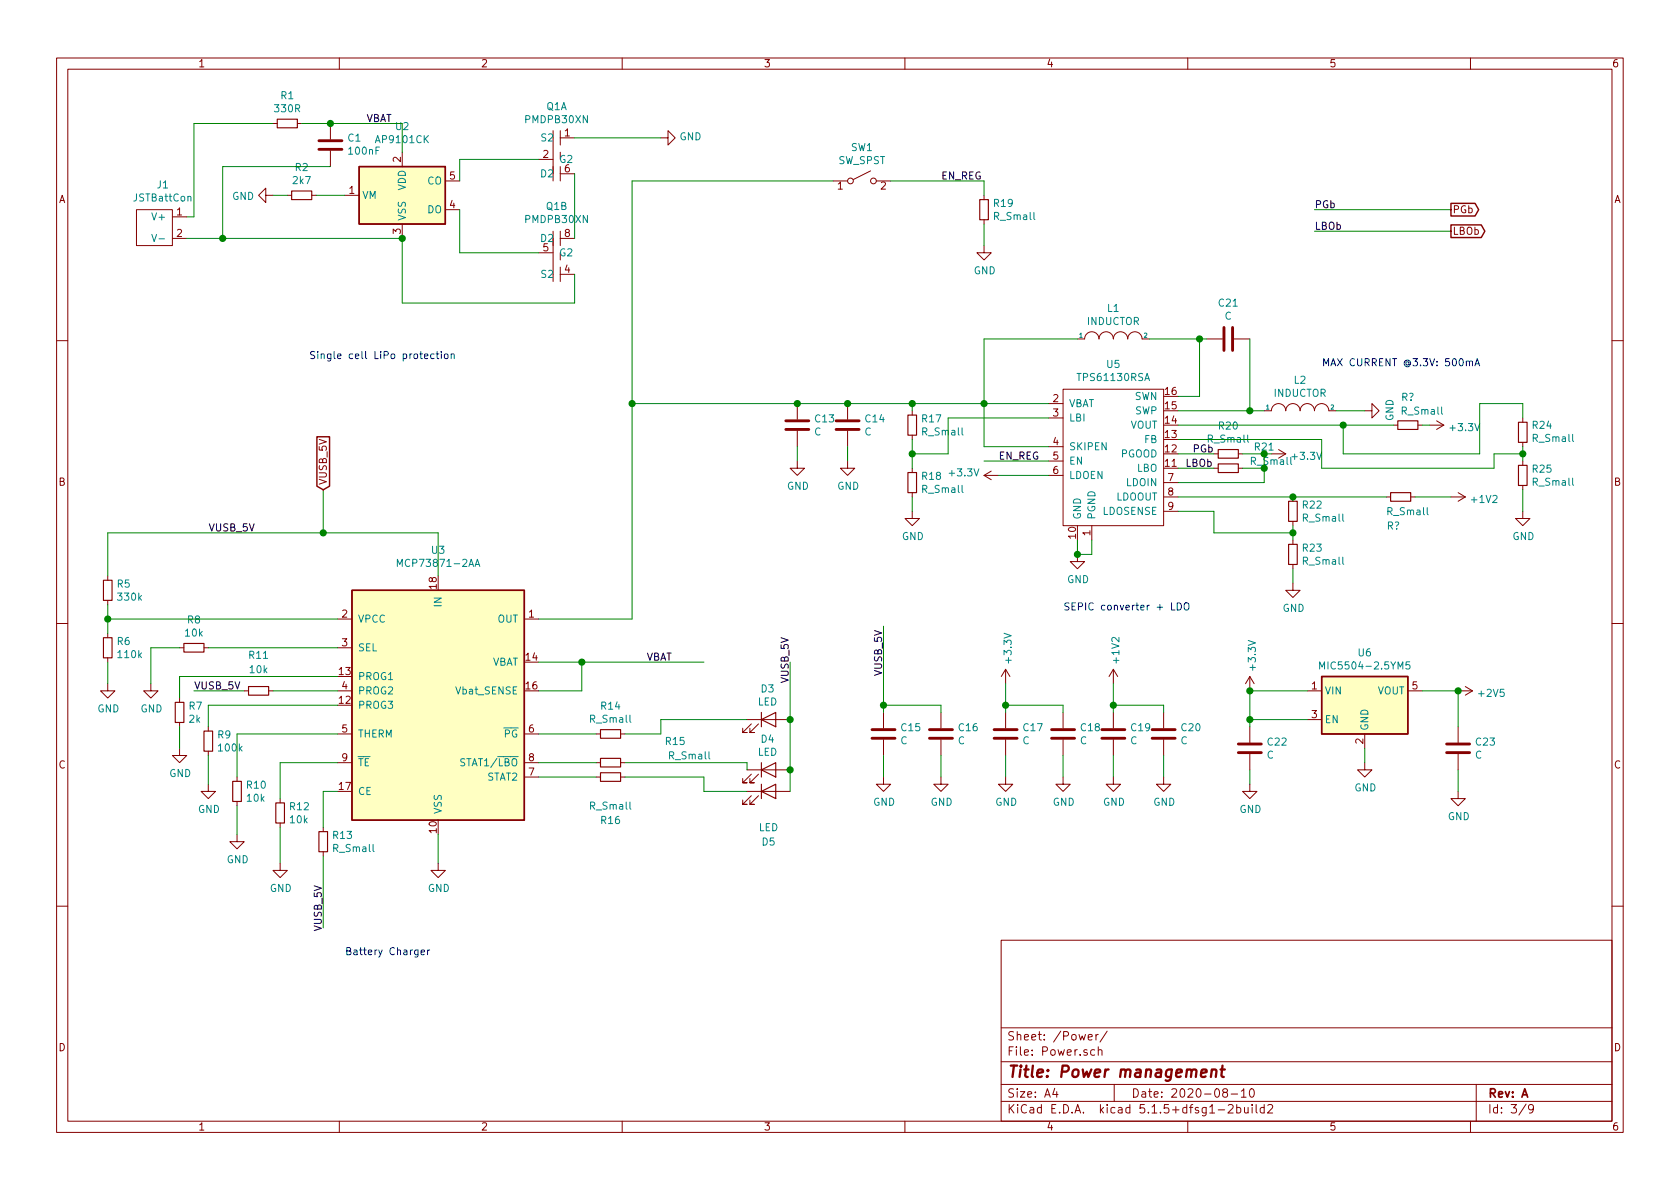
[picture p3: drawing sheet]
<svg xmlns="http://www.w3.org/2000/svg" width="297mm" height="210mm" viewBox="0 0 297 210" stroke-linecap="round" stroke-linejoin="round" font-family="sans-serif">
<g fill="none" stroke="#840000" stroke-width=".18">
<path d="M10 10.3h277v189.9h-277zM12 12.2h273v186.1h-273zM60 10.3v1.9M110 10.3v1.9M160 10.3v1.9M210 10.3v1.9M260 10.3v1.9M24.1 37.1h6.4v6.3h-6.4zM30.5 38.3h2.5M47 34.5v-1.2l-1.3 1.2 1.3 1.3v-1.3h1.3M48.3 21.8h.7M50.8 34.5h.8"/>
<path d="M52.6 21.8h.7M55.1 34.5h.8M58.4 21.8v2.8M58.4 26.7v2.8M61 34.5h2.5M71.1 26.9v2.6M71.1 39.6v2.6M78.7 32h2.6M78.7 37.1h2.6M95.2 28.2h2.6M97.8 29.5v2.5M97.8 24.4v6.3"/>
<path d="M99.1 23.1v2.5M99.1 29.5v2.5M99.1 24.4h2.5M99.1 30.7h2.5M116.8 24.4h1.3v-1.3l1.3 1.3-1.3 1.2v-1.2M147.3 32h2.6M153.9 30.2l-3 1.5M154.9 32h2.6M174 34.5v.8M174 38.9v.7M30.5 42.2h2.5M95.2 44.7h2.6"/>
<path d="M97.8 40.9v2.5M97.8 42.2v6.3M99.1 42.2h2.5M99.1 40.9v2.5M99.1 47.2v2.6M99.1 48.5h2.5M174 43.4v1.3h1.3l-1.3 1.3-1.3-1.3h1.3M190.5 59.9h1.3a1.27 1.27 0 0 1 1.2-1.2 1.27 1.27 0 0 1 1.3 1.2 1.27 1.27 0 0 1 1.3-1.2 1.27 1.27 0 0 1 1.2 1.2 1.27 1.27 0 0 1 1.3-1.2 1.27 1.27 0 0 1 1.3 1.2 1.27 1.27 0 0 1 1.3-1.2 1.27 1.27 0 0 1 1.2 1.2h1.3M213.4 59.9h2.8M218.2 59.9h2.8M10 60.2h2M141 71.4v2.8"/>
<path d="M141 76.2v2.8M149.9 71.4v2.8M149.9 76.2v2.8M161.3 72.6v.8M161.3 77v.7M185.4 71.4h2.6M185.4 73.9h2.6M185.4 79h2.6M188 68.8h17.7v24.2h-17.7zM223.5 72.6h1.3a1.27 1.27 0 0 1 1.3-1.2 1.27 1.27 0 0 1 1.2 1.2 1.27 1.27 0 0 1 1.3-1.2 1.27 1.27 0 0 1 1.3 1.2 1.27 1.27 0 0 1 1.2-1.2 1.27 1.27 0 0 1 1.3 1.2 1.27 1.27 0 0 1 1.3-1.2 1.27 1.27 0 0 1 1.2 1.2h1.3M226.1 79.5l1.2 .8M241.3 72.6h1.3v-1.2l1.2 1.2-1.2 1.3v-1.3"/>
<path d="M246.4 75.2h.7M250.7 75.2h.8M252.7 75.2h2.6M254 74.4l1.3 .8M255.3 75.2l-1.3 .7M269.2 73.9v.8M269.2 78.2v.8M285 60.2h2M141 81.5v1.3h1.2l-1.2 1.3-1.3-1.3h1.3M149.9 81.5v1.3h1.2l-1.2 1.3-1.3-1.3h1.3M161.3 90.4v1.3h1.3l-1.3 1.3-1.3-1.3h1.3M161.3 82.8v.8"/>
<path d="M161.3 87.1v.8M174 84.1l1.3 .7M174 84.1h2.5M175.3 83.3l-1.3 .8M185.4 84.1h2.6M185.4 81.5h2.6M190.5 98v1.3h1.3l-1.3 1.3-1.3-1.3h1.3M193 93v2.5M205.7 87.9h2.6M205.7 85.3h2.6M205.7 90.4h2.6M214.6 80.3h.8"/>
<path d="M214.6 82.8h.8M218.9 80.3h.8M218.9 82.8h.8M224.8 80.3h2.5M227.3 80.3l-1.2 .7M228.6 87.9v.7M228.6 92.2v.8M228.6 95.5v.8M228.6 99.8v.8M245.1 87.9h.8M249.4 87.9h.8M256.5 87.9h2.6"/>
<path d="M257.8 87.1l1.3 .8M259.1 87.9l-1.3 .7M269.2 90.4v1.3h1.3l-1.3 1.3-1.2-1.3h1.2M269.2 81.5v.8M269.2 85.8v.8M10 110.3h2M19 101.8v.8M19 106.2v.7M19 112v.8M19 116.3v.8M31.7 114.5h.8M36.1 114.5h.7"/>
<path d="M59.7 109.5h2.5M59.7 114.5h2.5M92.7 109.5h2.5M177.8 118.4v2.5M177.8 118.4l-.8 1.2M177.8 118.4l.8 1.2M196.8 118.4v2.5M196.8 118.4l-.7 1.2M196.8 118.4l.8 1.2M221 119.6v2.6M221 119.6l-.8 1.3M221 119.6l.7 1.3"/>
<path d="M228.6 103.1v1.3h1.3l-1.3 1.3-1.3-1.3h1.3M285 110.3h2M19 120.9v1.3h1.3l-1.3 1.2-1.2-1.2h1.2M26.7 120.9v1.3h1.2l-1.2 1.2-1.3-1.2h1.3M31.7 132.3v1.3h1.3l-1.3 1.3-1.2-1.3h1.2M31.7 123.4v.8M31.7 127.8v.7M36.8 138.7v1.2h1.3l-1.3 1.3-1.2-1.3h1.2M36.8 128.5v.8M36.8 132.8v.8M41.9 137.4v.8M43.2 122.2h.7"/>
<path d="M47.5 122.2h.8M59.7 134.9h2.5M59.7 129.8h2.5M59.7 122.2h2.5M92.7 137.4h2.5M92.7 134.9h2.5M92.7 129.8h2.5M105.4 137.4h.8M105.4 134.9h.8M105.4 129.8h.8M109.7 137.4h.8M109.7 134.9h.8"/>
<path d="M109.7 129.8h.8M132.1 139.9h7.6M132.1 136.1h7.6M132.1 127.2h7.6M132.8 136.9l-1.5 1.5h.8h-.8v-.7M132.8 128l-1.5 1.5h.8h-.8v-.7M134.1 136.9l-1.5 1.5h.7h-.7v-.7M134.1 128l-1.5 1.5h.7h-.7v-.7M156.2 137.4v1.3h1.3l-1.3 1.2-1.3-1.2h1.3M156.2 126v2.8M156.2 130.8v2.8M166.4 137.4v1.3h1.2l-1.2 1.2-1.3-1.2h1.3"/>
<path d="M166.4 126v2.8M166.4 130.8v2.8M177.8 137.4v1.3h1.3l-1.3 1.2-1.3-1.2h1.3M177.8 126v2.8M177.8 130.8v2.8M188 137.4v1.3h1.2l-1.2 1.2-1.3-1.2h1.3M188 126v2.8M188 130.8v2.8M196.8 137.4v1.3h1.3l-1.3 1.2-1.2-1.2h1.2M196.8 126v2.8M196.8 130.8v2.8M205.7 137.4v1.3h1.3l-1.3 1.2-1.2-1.2h1.2"/>
<path d="M205.7 126v2.8M205.7 130.8v2.8M221 138.7v1.2h1.2l-1.2 1.3-1.3-1.3h1.3M221 128.5v2.8M221 133.3v2.8M231.1 127.2h2.6M231.1 122.2h2.6M241.3 134.9v1.2h1.3l-1.3 1.3-1.3-1.3h1.3M241.3 129.8v2.5M248.9 122.2h2.6M257.8 139.9v1.3h1.3l-1.3 1.3-1.3-1.3h1.3M257.8 122.2h2.5"/>
<path d="M257.8 128.5v2.8M257.8 133.3v2.8M259.1 121.4l1.2 .8M260.3 122.2l-1.2 .7M41.9 147.6v1.2h1.3l-1.3 1.3-1.3-1.3h1.3M41.9 141.7v.8M49.5 152.6v1.3h1.3l-1.3 1.3-1.2-1.3h1.2M49.5 141.2v.8M49.5 145.5v.8M57.1 146.3v.8M57.1 150.6v.8M77.5 152.6v1.3h1.2l-1.2 1.3-1.3-1.3h1.3"/>
<path d="M132.8 140.7l-1.5 1.5h.8h-.8v-.7M134.1 140.7l-1.5 1.5h.7h-.7v-.7M10 160.2h2M177 166.3h108v32h-108zM285 160.2h2M60 198.3v1.9M110 198.3v1.9M160 198.3v1.9M177 194.8h108M177 191.8h108M177 187.8h108M177 181.8h108"/>
<path d="M186.5 192.5l-.4 1h1M186.8 193v1M192.4 183.4l.7-.1v-.3l-.5-.1-.2 .2 .1 .7h.6M193.5 185.7l-.4-.1-.3 .3 .1 .6 .2 .1 .4-.1M193.8 182.9v1M194.2 185.7h.1a.37 .37 0 0 1 .5 .1v.8M194.2 182.9l-.4 .2v.1M194.2 185.1v1.5M195.8 182.3l-1.3 2M197 191.8v3M210 198.3v1.9M215.4 196.3h1.1"/>
<path d="M216.5 193.2l-.3-.3 .1-.2a.48 .48 0 0 1 .6-.1l.1 .2-.1 .3-.6 .1a.48 .48 0 0 0 0 .7l.2 .1 .5-.1v-.4l-.2-.3M217.2 195.5l.2-.2h.4l.2 .5-.9 1h.9M217.7 193.5h1.1M218.7 195.9l.4-.1 .3 .3-.1 .6h-.6M218.7 195.3v1.5M219.5 193l.4-.5v1.5M219.5 194h.8M220 195.8l.1 .9 .3 .1 .3-.1M220.7 195.8v1M221.1 192.6l.2-.1a.8 .8 0 0 1 .5 .8 .8 .8 0 0 1-.5 .7 1 1 0 0 1-.2-1.4zM221.4 195.3v.2M221.4 195.8v1"/>
<path d="M222.1 195.3v1.3l.2 .2M223.5 195.9l-.4-.1-.3 .3 .1 .6 .2 .1 .4-.1M223.5 195.3v1.5M224.2 195.5l.2-.2h.3l.3 .5-.9 1h.9M260 198.3v1.9M261 191.8v6.5M269.8 195.2l-1.2 2M271.1 196l-.3 .3-.4-.1-.1-.2v-.4l.1-.2 .4-.1 .2 .2a1.19 1.19 0 0 1-.2 1.2l-.4 .1"/>
<circle cx="150.4" cy="32" r=".51"/>
<circle cx="154.4" cy="32" r=".51"/>
</g>
<path d="M212.4 189.8l.9-.2v-.4h-.8l-.2 1 .3 .2 .6-.1M214.2 189.3a.5 .5 0 0 1 .9 .1l-.1 1M214.3 189.1l-.2 1.3M215.8 189.1h.8M216.2 188.4l-.2 1.8v.1l.4 .1" fill="none" stroke="#840000" stroke-width=".41"/>
<g fill="none" stroke="#840000" stroke-width=".2">
<path d="M49 21.1h3.6v1.5h-3.6zM51.6 33.8h3.5v1.5h-3.5zM173.2 35.3h1.6v3.6h-1.6zM160.5 73.4h1.6v3.6h-1.6zM215.4 79.5h3.5v1.5h-3.5zM247.1 74.4h3.6v1.5h-3.6zM268.5 74.7h1.5v3.5h-1.5zM160.5 83.6h1.6v3.5h-1.6zM215.4 82h3.5v1.6h-3.5zM227.8 88.6h1.6v3.6h-1.6zM227.8 96.3h1.6v3.5h-1.6zM245.9 87.1h3.5v1.5h-3.5z"/>
<path d="M268.5 82.3h1.5v3.5h-1.5zM18.3 112.8h1.5v3.5h-1.5zM18.3 102.6h1.5v3.6h-1.5zM32.5 113.8h3.6v1.5h-3.6zM31 124.2h1.5v3.6h-1.5zM36.1 129.3h1.5v3.5h-1.5zM41.1 138.2h1.6v3.5h-1.6zM43.9 121.4h3.6v1.5h-3.6zM106.2 136.6h3.5v1.6h-3.5zM106.2 134.1h3.5v1.5h-3.5zM106.2 129h3.5v1.6h-3.5zM134.6 139.9l2.6-1.2v2.5z"/>
<path d="M134.6 136.1l2.6-1.2v2.5zM134.6 127.2l2.6-1.2v2.5zM134.6 126v2.5M134.6 134.9v2.5M134.6 138.7v2.5M48.8 142h1.5v3.5h-1.5zM56.4 147.1h1.5v3.5h-1.5z"/>
</g>
<g fill="none" stroke="#840000" stroke-width=".51">
<path d="M56.4 24.9h4.1M56.4 26.4h4.1M216.4 57.9v4.1M217.9 57.9v4.1M138.9 75.9h4.1M138.9 74.4h4.1M147.8 75.9h4.1M147.8 74.4h4.1M154.2 130.6h4M154.2 129h4M164.3 130.6h4.1M164.3 129h4.1"/>
<path d="M175.8 130.6h4M175.8 129h4M185.9 130.6h4.1M185.9 129h4.1M194.8 130.6h4.1M194.8 129h4.1M203.7 130.6h4.1M203.7 129h4.1M218.9 133.1h4.1M218.9 131.6h4.1M255.8 133.1h4M255.8 131.6h4"/>
</g>
<g fill="#ffffc2" stroke="#ffffc2" stroke-width=".18">
<path d="M233.7 119.6h15.2v10.2h-15.2z"/>
<path d="M62.2 104.4h30.5v40.6h-30.5z"/>
<path d="M63.5 29.5h15.2v10.1h-15.2z"/>
</g>
<path d="M63.5 29.5h15.2v10.1h-15.2zM256.5 36h4.3l.6 1.1-.6 1.1h-4.3zM256.5 39.8h5.4l.6 1.1-.6 1.1h-5.4zM56 77.2h2.3v8.8l-1.2 .6-1.1-.6zM62.2 104.4h30.5v40.6h-30.5zM233.7 119.6h15.2v10.2h-15.2z" fill="none" stroke="#840000" stroke-width=".25"/>
<path d="M26.8 41.4l.5 1.3 .4-1.3M28.1 42.2h1M84.1 99.8h.6M70.3 100.2v-1.3l.4 .9 .4-.9v1.3M84 100.2l.4-1.3 .4 1.3M233.3 118.3v-1.3l.5 1 .4-1v1.3M249.3 117h-.7v.6l.2-.1 .5 .1v.6l-.3 .1-.4-.1" fill="none" stroke="#008484" stroke-width=".18"/>
<g fill="none" stroke="#008400" stroke-width=".18">
<path d="M48.3 21.8h-14v16.5h-1.3M48.3 34.5h2.5M53.3 21.8h17.8v5.1M55.9 34.5h5.1M58.4 29.5h-19v12.7M81.3 37.1v7.6h13.9M95.2 28.2h-13.9v3.8M101.6 24.4h15.2M101.6 30.7v11.5M147.3 32h-35.5v77.5h-16.6M157.5 32h16.5v2.5M174 39.6v3.8"/>
<path d="M232.4 37.1h24.1M33 42.2h38.1v11.4h30.5v-5.1M190.5 59.9h-16.5v19.1h11.4M203.2 59.9h10.2M212.1 59.9v10.2h-3.8M221 59.9v12.7M232.4 40.9h24.1M111.8 71.4h73.6M141 79v2.5M149.9 79v2.5M161.3 71.4v1.2M161.3 77.7v5.1"/>
<path d="M185.4 73.9h-17.8v6.4h-6.3M208.3 77.7h25.4v5.1h30.5v-2.5h5M208.3 75.2h38.1M208.3 72.6h15.2M236.2 72.6h5.1M251.5 75.2h1.2M269.2 73.9v-2.5h-7.6v8.9h-24.1v-5.1M269.2 79v2.5M57.1 86.6v7.6M161.3 87.9v2.5M174 81.5h11.4M176.5 84.1h8.9"/>
<path d="M190.5 95.5v2.5h2.5v-2.5M208.3 90.4h6.3v3.8h14M208.3 80.3h6.3M208.3 82.8h6.3M208.3 87.9h36.8M219.7 80.3h3.8v5h-15.2M219.7 82.8h3.8M228.6 93v2.5M250.2 87.9h6.3M269.2 86.6v3.8M19 101.8v-7.6h58.5v7.6M19 106.9v5.1"/>
<path d="M19 117.1v3.8M19 109.5h40.7M31.7 114.5h-5v6.4M36.8 114.5h22.9M59.7 119.6h-28v3.8M95.2 117.1h29.3M102.9 117.1v5.1h-7.7M139.7 117.1v22.8M156.2 110.7v15.3M228.6 100.6v2.5M31.7 128.5v3.8M34.3 122.2h8.9"/>
<path d="M36.8 133.6v5.1M48.3 122.2h11.4M59.7 124.7h-22.9v3.8M59.7 129.8h-17.8v7.6M59.7 134.9h-10.2v6.3M59.7 139.9h-2.6v6.4M95.2 129.8h10.2M95.2 134.9h10.2M95.2 137.4h10.2M110.5 134.9h21.6v1.2M110.5 137.4h14v2.5h7.6M132.1 127.2h-15.3v2.6h-6.3"/>
<path d="M156.2 124.7h10.2v1.3M156.2 133.6v3.8M166.4 133.6v3.8M177.8 120.9v5.1M177.8 133.6v3.8M177.8 124.7h10.2v1.3M188 133.6v3.8M196.8 120.9v5.1M196.8 133.6v3.8M196.8 124.7h8.9v1.3M205.7 133.6v3.8M221 136.1v2.6"/>
<path d="M221 127.2h10.1M231.1 122.2h-10.1v6.3M241.3 132.3v2.6M251.5 122.2h6.3v6.3M257.8 136.1v3.8M41.9 142.5v5.1M49.5 146.3v6.3M57.1 151.4v12.7M77.5 147.6v5"/>
</g>
<g fill="none" stroke="#0000c2" stroke-width=".18">
<path d="M75.1 63l.6-.1-.1-.3h-.4l-.1 .2v.6h.5M76.8 62.6h-.4l-.3 .2 .2 .6h.5M77.1 62.6h.5M77.3 62.1v1.1l.3 .2M78 62.1v.2M78 62.6v.8M78.6 62.7l.2-.1 .4 .1v.5l-.1 .2h-.3l-.2-.1zM79.8 62.7l.2-.1h.3v.8M79.8 62.6v.8M259.3 64l.1-.2 .3 .1 .1 .8M259.8 64l.2-.2 .3 .1v.8M260.8 64.7l.4-1.3 .4 1.3"/>
<path d="M260.9 64.3h.6M207.1 106.6v1.3h.6M208.2 106.6a.64 .64 0 0 1 .7 .6 .64 .64 0 0 1-.7 .7zM209.4 106.8a.45 .45 0 0 1 .8 0 .88 .88 0 0 1-.3 1.1l-.4-.1a1.07 1.07 0 0 1-.1-1zM74.4 168.4l.7-.1-.1-.3h-.4l-.2 .2 .1 .6h.5M75.6 168v.8M76 168l-.4 .2"/>
</g>
<g fill="#008400" stroke="#008400" stroke-width=".25">
<circle cx="190.5" cy="98" r=".51"/>
<circle cx="269.2" cy="80.3" r=".51"/>
<circle cx="111.8" cy="71.4" r=".51"/>
<circle cx="221" cy="122.2" r=".51"/>
<circle cx="39.4" cy="42.2" r=".51"/>
<circle cx="156.2" cy="124.7" r=".51"/>
<circle cx="102.9" cy="117.1" r=".51"/>
<circle cx="228.6" cy="94.2" r=".51"/>
<circle cx="71.1" cy="42.2" r=".51"/>
<circle cx="237.5" cy="75.2" r=".51"/>
<circle cx="174" cy="71.4" r=".51"/>
<circle cx="161.3" cy="71.4" r=".51"/>
<circle cx="161.3" cy="80.3" r=".51"/>
<circle cx="196.9" cy="124.7" r=".51"/>
<circle cx="223.5" cy="80.3" r=".51"/>
<circle cx="58.4" cy="21.8" r=".51"/>
<circle cx="141" cy="71.4" r=".51"/>
<circle cx="139.7" cy="136.1" r=".51"/>
<circle cx="221" cy="72.6" r=".51"/>
<circle cx="177.8" cy="124.7" r=".51"/>
<circle cx="149.9" cy="71.4" r=".51"/>
<circle cx="139.7" cy="127.2" r=".51"/>
<circle cx="228.6" cy="87.9" r=".51"/>
<circle cx="212.1" cy="59.9" r=".51"/>
<circle cx="57.2" cy="94.2" r=".51"/>
<circle cx="223.5" cy="82.8" r=".51"/>
<circle cx="19" cy="109.5" r=".51"/>
<circle cx="257.8" cy="122.2" r=".51"/>
<circle cx="221" cy="127.2" r=".51"/>
</g>
<text font-size="2.8" fill="#840000" x="178" y="190.5">Title: Power management</text>
<g font-size="2.1" fill="#840000">
<text x="178" y="184">Sheet: /Power/</text>
<text x="178" y="186.7">File: Power.sch</text>
<text x="178" y="196.9">KiCad E.D.A. kicad 5.1.5+dfsg1-2build2</text>
<text x="178" y="194.1">Size: A4</text>
<text x="200" y="194.1">Date: 2020-08-10</text>
<text x="263" y="194.1">Rev: A</text>
<text x="263" y="196.9">Id: 3/9</text>
</g>
<g font-size="1.8" fill="#840000">
<text x="35" y="11.9">1</text>
<text x="85" y="11.9">2</text>
<text x="135" y="11.9">3</text>
<text x="185" y="11.9">4</text>
<text x="235" y="11.9">5</text>
<text x="285" y="11.9">6</text>
<text x="70.9" y="28.7" transform="rotate(-90 70.9 28.7)">2</text>
<text x="96" y="27.9">2</text>
<text x="99.8" y="24.1">1</text>
<text x="10.4" y="35.9">A</text>
<text x="61.7" y="34.3">1</text>
<text x="79.5" y="31.7">5</text>
<text x="99.8" y="30.5">6</text>
<text x="148.1" y="33.5">1</text>
<text x="155.7" y="33.5">2</text>
<text x="285.4" y="35.9">A</text>
<text x="31.3" y="38.1">1</text>
<text x="31.3" y="41.9">2</text>
<text x="70.9" y="41.4" transform="rotate(-90 70.9 41.4)">3</text>
<text x="79.5" y="36.8">4</text>
<text x="99.8" y="41.9">8</text>
<text x="256.8" y="37.7">PGb</text>
<text x="256.8" y="41.5">LBOb</text>
<text x="96" y="44.4">5</text>
<text x="99.8" y="48.3">4</text>
<text x="186.2" y="71.1">2</text>
<text x="206" y="69.8">16</text>
<text x="186.2" y="73.7">3</text>
<text x="206" y="77.5">13</text>
<text x="206" y="74.9">14</text>
<text x="206" y="72.4">15</text>
<text x="186.2" y="78.7">4</text>
<text x="186.2" y="81.3">5</text>
<text x="186.2" y="83.8">6</text>
<text x="206" y="82.5">11</text>
<text x="206" y="80">12</text>
<text x="10.4" y="85.9">B</text>
<text x="57.8" y="85.8" transform="rotate(-90 57.8 85.8)">VUSB_5V</text>
<text x="206.5" y="85.1">7</text>
<text x="206.5" y="87.6">8</text>
<text x="285.4" y="85.9">B</text>
<text x="190.2" y="95.2" transform="rotate(-90 190.2 95.2)">10</text>
<text x="192.8" y="94.7" transform="rotate(-90 192.8 94.7)">1</text>
<text x="206.5" y="90.2">9</text>
<text x="77.2" y="104.1" transform="rotate(-90 77.2 104.1)">18</text>
<text x="60.5" y="109.2">2</text>
<text x="93.5" y="109.2">1</text>
<text x="60" y="119.4">13</text>
<text x="60.5" y="114.3">3</text>
<text x="93" y="116.8">14</text>
<text x="60" y="124.5">12</text>
<text x="60.5" y="121.9">4</text>
<text x="93" y="121.9">16</text>
<text x="231.9" y="121.9">1</text>
<text x="249.7" y="121.9">5</text>
<text x="60.5" y="129.5">5</text>
<text x="93.5" y="129.5">6</text>
<text x="231.9" y="127">3</text>
<text x="241" y="131.5" transform="rotate(-90 241 131.5)">2</text>
<text x="10.4" y="135.9">C</text>
<text x="60.5" y="134.6">9</text>
<text x="93.5" y="137.2">7</text>
<text x="93.5" y="134.6">8</text>
<text x="285.4" y="135.9">C</text>
<text x="60" y="139.7">17</text>
<text x="77.2" y="147.3" transform="rotate(-90 77.2 147.3)">10</text>
<text x="10.4" y="185.9">D</text>
<text x="285.4" y="185.9">D</text>
<text x="35" y="199.9">1</text>
<text x="85" y="199.9">2</text>
<text x="135" y="199.9">3</text>
<text x="185" y="199.9">4</text>
<text x="235" y="199.9">5</text>
<text x="285" y="199.9">6</text>
</g>
<g font-size="1.8" fill="#008484">
<text x="49.7" y="17.5">R1</text>
<text x="48.7" y="19.9">330R</text>
<text x="70" y="23">U2</text>
<text x="93" y="21.8">PMDPB30XN</text>
<text x="96.6" y="19.5">Q1A</text>
<text x="61.5" y="25">C1</text>
<text x="61.8" y="27.4">100nF</text>
<text x="66.6" y="25.3">AP9101CK</text>
<text x="95.9" y="25">S2</text>
<text x="98.8" y="28.8">G2</text>
<text x="120.1" y="24.8">GND</text>
<text x="148.2" y="29">SW_SPST</text>
<text x="150.5" y="26.7">SW1</text>
<text x="23.7" y="35.6">JSTBattCon</text>
<text x="27.8" y="33.3">J1</text>
<text x="41" y="35.4">GND</text>
<text x="51.9" y="32.6">2k7</text>
<text x="52.2" y="30.2">R2</text>
<text x="64" y="35.2">VM</text>
<text x="71.8" y="33.7" transform="rotate(-90 71.8 33.7)">VDD</text>
<text x="75.6" y="32.6">CO</text>
<text x="95.8" y="31.4">D2</text>
<text x="27.3" y="39">V+</text>
<text x="71.8" y="39.1" transform="rotate(-90 71.8 39.1)">VSS</text>
<text x="75.6" y="37.7">DO</text>
<text x="93" y="39.4">PMDPB30XN</text>
<text x="96.6" y="37.1">Q1B</text>
<text x="175.8" y="36.6">R19</text>
<text x="175.9" y="38.9">R_Small</text>
<text x="95.8" y="42.8">D2</text>
<text x="98.8" y="45.3">G2</text>
<text x="95.9" y="49.1">S2</text>
<text x="172.2" y="48.5">GND</text>
<text x="192.2" y="57.5">INDUCTOR</text>
<text x="195.8" y="55.2">L1</text>
<text x="215.5" y="54.2">C21</text>
<text x="216.5" y="56.5">C</text>
<text x="195.7" y="65.1">U5</text>
<text x="190.8" y="67.4">TPS61130RSA</text>
<text x="200.6" y="70.7">SWN</text>
<text x="225.2" y="70.2">INDUCTOR</text>
<text x="228.9" y="67.9">L2</text>
<text x="247.8" y="70.9">R?</text>
<text x="144" y="77">C</text>
<text x="144.2" y="74.7">C13</text>
<text x="152.9" y="77">C</text>
<text x="153.1" y="74.7">C14</text>
<text x="163.1" y="74.7">R17</text>
<text x="163.2" y="77">R_Small</text>
<text x="189" y="72">VBAT</text>
<text x="189" y="74.5">LBI</text>
<text x="199.8" y="75.8">VOUT</text>
<text x="200.7" y="73.3">SWP</text>
<text x="215.5" y="76">R20</text>
<text x="246.4" y="74.5" transform="rotate(-90 246.4 74.5)">GND</text>
<text x="248" y="73.3">R_Small</text>
<text x="256.6" y="76.2">+3.3V</text>
<text x="271" y="75.8">R24</text>
<text x="189" y="79.6">SKIPEN</text>
<text x="189" y="82.2">EN</text>
<text x="198.1" y="80.9">PGOOD</text>
<text x="201" y="83.4">LBO</text>
<text x="202.4" y="78.4">FB</text>
<text x="213.7" y="78.3">R_Small</text>
<text x="221.3" y="82.2">R_Small</text>
<text x="228.6" y="81.3">+3.3V</text>
<text x="271" y="83.6">R25</text>
<text x="271.1" y="78.2">R_Small</text>
<text x="139.1" y="86.6">GND</text>
<text x="148" y="86.6">GND</text>
<text x="163.1" y="84.9">R18</text>
<text x="163.2" y="87.2">R_Small</text>
<text x="168" y="84.2">+3.3V</text>
<text x="189" y="84.7">LDOEN</text>
<text x="197.3" y="88.5">LDOOUT</text>
<text x="199.2" y="86">LDOIN</text>
<text x="230.4" y="89.9">R22</text>
<text x="260.3" y="88.9">+1V2</text>
<text x="271.1" y="85.9">R_Small</text>
<text x="159.5" y="95.5">GND</text>
<text x="191.1" y="91.9" transform="rotate(-90 191.1 91.9)">GND</text>
<text x="193.7" y="91.9" transform="rotate(-90 193.7 91.9)">PGND</text>
<text x="195" y="91.1">LDOSENSE</text>
<text x="230.5" y="92.2">R_Small</text>
<text x="245.2" y="93.6">R?</text>
<text x="245.4" y="91.1">R_Small</text>
<text x="267.4" y="95.5">GND</text>
<text x="71" y="100.2">MCP73871-2AA</text>
<text x="76.4" y="97.9">U3</text>
<text x="230.4" y="97.6">R23</text>
<text x="230.5" y="99.9">R_Small</text>
<text x="20.8" y="103.9">R5</text>
<text x="21" y="106.2">330k</text>
<text x="78.1" y="107.2" transform="rotate(-90 78.1 107.2)">IN</text>
<text x="188.7" y="103.1">GND</text>
<text x="32.8" y="112.6">10k</text>
<text x="33.2" y="110.3">R8</text>
<text x="63.2" y="110.1">VPCC</text>
<text x="88" y="110.1">OUT</text>
<text x="226.8" y="108.2">GND</text>
<text x="20.8" y="114.1">R6</text>
<text x="21" y="116.4">110k</text>
<text x="44.1" y="116.5">R11</text>
<text x="44.2" y="119">10k</text>
<text x="63.2" y="115.2">SEL</text>
<text x="86.9" y="117.7">VBAT</text>
<text x="178.9" y="117.1" transform="rotate(-90 178.9 117.1)">+3.3V</text>
<text x="197.9" y="117.1" transform="rotate(-90 197.9 117.1)">+1V2</text>
<text x="222" y="118.3" transform="rotate(-90 222 118.3)">+3.3V</text>
<text x="234.4" y="118.4">MIC5504-2.5YM5</text>
<text x="240.2" y="116.1">U6</text>
<text x="17.2" y="126">GND</text>
<text x="24.8" y="126">GND</text>
<text x="33.5" y="125.5">R7</text>
<text x="63.2" y="125.3">PROG3</text>
<text x="63.2" y="120.3">PROG1</text>
<text x="63.2" y="122.8">PROG2</text>
<text x="80.9" y="122.8">Vbat_SENSE</text>
<text x="106.3" y="125.5">R14</text>
<text x="134" y="124.8">LED</text>
<text x="134.6" y="122.4">D3</text>
<text x="234.2" y="122.8">VIN</text>
<text x="243.5" y="122.8">VOUT</text>
<text x="261.6" y="123.2">+2V5</text>
<text x="33.5" y="127.8">2k</text>
<text x="38.5" y="130.6">R9</text>
<text x="63.2" y="130.4">THERM</text>
<text x="89.1" y="130.4">PG</text>
<text x="104.5" y="127.8">R_Small</text>
<text x="117.8" y="131.7">R15</text>
<text x="134.6" y="131.3">D4</text>
<text x="159.2" y="131.6">C</text>
<text x="159.4" y="129.3">C15</text>
<text x="169.4" y="131.6">C</text>
<text x="169.6" y="129.3">C16</text>
<text x="180.8" y="131.6">C</text>
<text x="181" y="129.3">C17</text>
<text x="191" y="131.6">C</text>
<text x="191.2" y="129.3">C18</text>
<text x="199.8" y="131.6">C</text>
<text x="200.1" y="129.3">C19</text>
<text x="208.7" y="131.6">C</text>
<text x="208.9" y="129.3">C20</text>
<text x="224.2" y="131.8">C22</text>
<text x="234.2" y="127.9">EN</text>
<text x="241.9" y="129.3" transform="rotate(-90 241.9 129.3)">GND</text>
<text x="261" y="131.8">C23</text>
<text x="29.9" y="137.4">GND</text>
<text x="38.8" y="132.9">100k</text>
<text x="63.2" y="135.5">TE</text>
<text x="81.9" y="135.5">STAT1/LBO</text>
<text x="118.4" y="134.3">R_Small</text>
<text x="134" y="133.6">LED</text>
<text x="224" y="134.2">C</text>
<text x="260.8" y="134.2">C</text>
<text x="35" y="143.8">GND</text>
<text x="43.7" y="139.5">R10</text>
<text x="43.7" y="141.8">10k</text>
<text x="51.3" y="143.3">R12</text>
<text x="63.2" y="140.6">CE</text>
<text x="86.1" y="138">STAT2</text>
<text x="104.5" y="143.2">R_Small</text>
<text x="154.4" y="142.5">GND</text>
<text x="164.5" y="142.5">GND</text>
<text x="176" y="142.5">GND</text>
<text x="186.1" y="142.5">GND</text>
<text x="195" y="142.5">GND</text>
<text x="203.9" y="142.5">GND</text>
<text x="219.2" y="143.8">GND</text>
<text x="239.5" y="139.9">GND</text>
<text x="51.4" y="145.6">10k</text>
<text x="58.9" y="148.4">R13</text>
<text x="78.1" y="144" transform="rotate(-90 78.1 144)">VSS</text>
<text x="106.3" y="145.7">R16</text>
<text x="134.1" y="147">LED</text>
<text x="134.8" y="149.5">D5</text>
<text x="256" y="145">GND</text>
<text x="40.1" y="152.6">GND</text>
<text x="59.1" y="150.7">R_Small</text>
<text x="47.7" y="157.7">GND</text>
<text x="75.6" y="157.7">GND</text>
</g>
<g font-size="1.8">
<text x="64.8" y="21.6">VBAT</text>
<text x="166.4" y="31.7">EN_REG</text>
<text x="232.4" y="36.8">PGb</text>
<text x="232.4" y="40.6">LBOb</text>
<text x="176.5" y="81.3">EN_REG</text>
<text x="209.5" y="82.5">LBOb</text>
<text x="210.8" y="80">PGb</text>
<text x="36.8" y="94">VUSB_5V</text>
<text x="114.3" y="116.8">VBAT</text>
<text x="156" y="119.6" transform="rotate(-90 156 119.6)">VUSB_5V</text>
<text x="34.3" y="121.9">VUSB_5V</text>
<text x="139.4" y="120.9" transform="rotate(-90 139.4 120.9)">VUSB_5V</text>
<text x="56.9" y="164.5" transform="rotate(-90 56.9 164.5)">VUSB_5V</text>
</g>
<g font-size="1.8" fill="#0000c2">
<text x="54.6" y="63.5">Single cell LiPo protection</text>
<text x="233.7" y="64.8">MAX CURRENT @3.3V: 500mA</text>
<text x="188" y="107.9">SEPIC converter + LDO</text>
<text x="61" y="168.9">Battery Charger</text>
</g>
<text font-size="1.8" fill="#008400" x="221.9" y="79.7">R21</text>
<g font-size="1.1" fill="#008484">
<text x="190.9" y="59.7">1</text>
<text x="202.3" y="59.7">2</text>
<text x="223.9" y="72.4">1</text>
<text x="235.3" y="72.4">2</text>
</g>
</svg>
